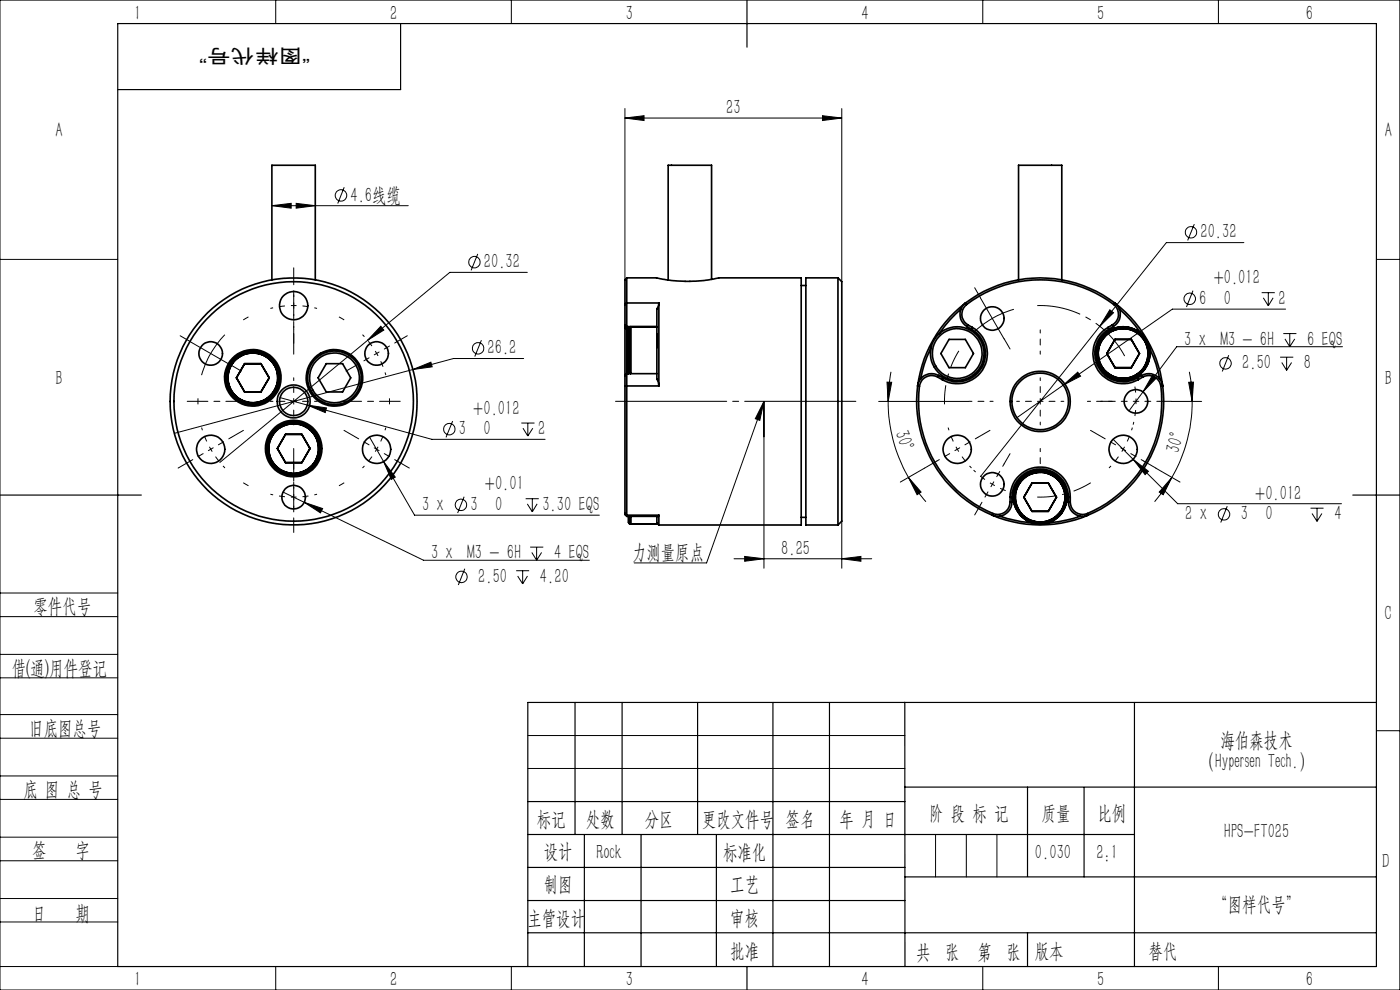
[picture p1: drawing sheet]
<svg xmlns="http://www.w3.org/2000/svg" width="297mm" height="210mm" viewBox="0 0 297 210" stroke-linecap="round" stroke-linejoin="round" font-family="sans-serif">
<g fill="none" stroke="#000" stroke-width=".21">
<path d="M0 0h297v210h-297zM58.5 0v5M108.5 0v5M208.5 0v5M258.5 0v5M73 39.7l-1.4 3.5M132.6 25l4-.5v1.1zM132.6 23v36.4M132.6 25h46M174.5 24.5l4.1 .5-4.1 .6zM178.6 23v36.8M0 55h25"/>
<path d="M57.7 43.6l4.1-.5v1.1zM57.7 43.6h28.9M62.8 43.1l4.1 .5-4.1 .6zM101.4 53.9l-1.5 3.5M111.9 57.8h-16.5l-17.4 14.4M253.4 47.5l-1.4 3.5M263.9 51.5h-16.5l-14.1 17.7M292 55h5M40.4 72.5l8.6 5M47.7 71a20.4 20.4 0 0 0-4.9 8.6M78 72.2l-31.4 25.9M80.8 69.2l.6 .8-3.4 2.2z"/>
<path d="M87.6 78.4l3.8-1.6 .3 1zM87.6 78.4l-50.6 13.5M102.1 72.2l-1.4 3.4M111.1 76.1h-14.9l-8.6 2.3M189 78.9a30.9 30.9 0 0 0-.6 6.3M208 63.2l5 8.7M215.1 65.6a20.4 20.4 0 0 0-8.6 4.9M233.3 69.2l-25.3 31.9M235.4 65.7l.8 .6-2.9 2.9zM244.5 79.6l.8 .6-2.8 2.9zM252.3 78.9a30.9 30.9 0 0 1 .6 6.3M253.1 61.7l-1.4 3.4"/>
<path d="M260.7 75.3l-1.4 3.5M267.7 62.1h2.7M268 63.2l1.1 1.7M269.1 62.1v2.8M270.1 63.2l-1 1.7M271.6 75.8h2.8M271.9 76.9l1 1.7M272.2 70.8h2.8M272.6 71.9l1 1.6M272.7 65.6h-24l-23.1 16.1M272.9 75.8v2.8M273.6 70.8v2.7"/>
<path d="M274 76.9l-1.1 1.7M274.7 71.9l-1.1 1.6M284.8 73.5h-35.2l-7.1 9.6M59.4 84.3l32.2 8.9h24M65.2 85.9l4.1 .6-.3 1zM78.4 92.7l9.5 16.6h39.2M81.4 97.9l2.5 3.3-.9 .5zM96 89.3l-1.4 3.5M110.6 89.7h2.8M110.9 90.8l1.1 1.7M112 89.7v2.8M113 90.8l-1 1.7"/>
<path d="M162.1 85.2l-.9 4-1-.4zM162.1 85.2l-12.2 34.2h-15.4M162.1 85.2v35.3M186.4 85.2h19.1M188.2 81.1h1l-.8 4.1zM188.4 85.2a32.1 32.1 0 0 0 4.3 16.1M196.1 99.3l-5.1 3M225.6 81.7l3-2.8 .6 .9zM225.6 81.7l-9.8 6.9M236.1 93.2l13.7 13.6h34.8M240.4 97.4l3.2 2.6-.7 .7zM242.5 83.1l-3 4.1"/>
<path d="M245.2 99.3l5.1 3M248.5 85.2h6.4M252.2 81.1h1l-.3 4.1zM252.9 85.2a32.1 32.1 0 0 1-4.3 16.1M60 104.4l29.9 14.4h35.1M64.6 106.6l3.8 1.3-.4 .9zM98.5 105.4l-1.4 3.4M111.5 105.8h2.8M111.9 106.9l1 1.7M112.5 116.1h2.8M112.8 117.2l1 1.6M112.9 105.8v2.8"/>
<path d="M113.8 116.1v2.7M113.9 106.9l-1 1.7M114.9 117.2l-1.1 1.6M155.7 118.5h29.2M158 118l4.1 .5-4.1 .6zM178.6 118.5l4-.5v1.1zM178.6 110.6v9.9M192.7 101.3l2.7 3.1-.8 .5zM192.7 101.3a31.1 31.1 0 0 0 3.7 5.1M248.6 101.3l-1.8 3.6-.9-.5zM248.6 101.3l-1.7 2.7-2 2.4M260.4 107.4l-1.4 3.4"/>
<path d="M278 107.8h2.8M278.3 108.9l1.1 1.7M279.4 107.8v2.8M280.4 108.9l-1 1.7M0 138.8h25M0 125.8h25M0 130.8h25M98.6 120.6l-1.4 3.5M109.5 121.1h2.8M109.8 122.2l1.1 1.7M110.9 121.1v2.8M111.9 122.2l-1 1.7"/>
<path d="M0 143.8h25M0 156.6h25M0 151.6h25M112 156h80M292 155h5M0 169.6h25M0 164.6h25M0 177.6h25M112 163h80M198.5 177v9M205 177v9M211.5 177v9"/>
<path d="M0 182.6h25M0 190.6h25M0 195.6h25M0 205h25M58.5 205v5M108.5 205v5M208.5 205v5M258.5 205v5"/>
<circle cx="72.3" cy="41.5" r="1.21"/>
<circle cx="100.6" cy="55.6" r="1.2"/>
<circle cx="252.6" cy="49.3" r="1.21"/>
<circle cx="101.4" cy="73.9" r="1.2"/>
<circle cx="252.4" cy="63.4" r="1.22"/>
<circle cx="260" cy="77.1" r="1.22"/>
<circle cx="95.3" cy="91" r="1.2"/>
<circle cx="97.8" cy="107.1" r="1.21"/>
<circle cx="259.7" cy="109.1" r="1.22"/>
<circle cx="97.9" cy="122.4" r="1.22"/>
</g>
<g fill="none" stroke="#000" stroke-width=".21" stroke-dasharray="30.5 1.3 1.3 1.3" stroke-dashoffset="29.9" stroke-linecap="butt">
<path d="M62.3 64.8l-2.5 .2-2.4 .4M62.3 64.8l2.5 .2 2.5 .4M79.9 75l-1.4-2.1-1.6-1.9M79.9 75l1.1 2.2 .9 2.4M44.7 95.3l1.4 2.1 1.6 1.9M44.7 95.3l-1.1-2.2-.8-2.4M79.9 95.3l1.1-2.2 .9-2.4M79.9 95.3l-1.4 2.1-1.6 1.9M203.1 95.3l1.4 2.1 1.6 1.9M203.1 95.3l-1.1-2.2-.9-2.4M238.3 95.3l1.1-2.2 .8-2.4M238.3 95.3l-1.4 2.1-1.6 1.9"/>
<path d="M241 85.1l-.2-2.5-.4-2.4M241 85.1l-.2 2.5-.4 2.5M62.3 105.5l2.5-.2 2.5-.5M62.3 105.5l-2.5-.2-2.4-.5M210.5 102.7l2.3 1.1 2.3 .9M210.5 102.7l-2.1-1.4-1.9-1.6"/>
</g>
<path d="M203.4 74.4a20.3 20.3 0 0 0-3 11.4M220 105.4a20.3 20.3 0 0 0 11.4-3" fill="none" stroke="#000" stroke-width=".21" stroke-dasharray="30.5 1.3 1.3 1.3" stroke-dashoffset="26.4" stroke-linecap="butt"/>
<path d="M238.6 75.5a20.3 20.3 0 0 0-18.6-10.7" fill="none" stroke="#000" stroke-width=".21" stroke-dasharray="30.5 1.3 1.3 1.3" stroke-dashoffset="21.1" stroke-linecap="butt"/>
<path d="M52.7 67.2l-1.1 .7M73 67.9l-1.1-.7M42 84.5v1.3M82.6 85.8v-1.3M51.6 102.4l1.1 .6M71.9 103l1.1-.6" fill="none" stroke="#000" stroke-width=".21" stroke-dasharray="30.5 1.3 1.3 1.3" stroke-linecap="butt"/>
<path d="M130.6 85.1h51" fill="none" stroke="#000" stroke-width=".21" stroke-dasharray="30.5 1.3 1.3 1.3" stroke-dashoffset="6.9"/>
<g fill="none" stroke="#000" stroke-width=".21" stroke-dasharray="30.5 1.3 1.3 1.3">
<path d="M62.3 59.8v-3M40.4 72.5l-2.2-1.3M49 77.5l2.2 1.2M62.3 69.8v3M75.6 77.5l-2.2 1.2M84.2 72.5l2.2-1.3M208 63.2l-1.2-2.2M213 71.9l1.3 2.1M40.4 97.8l-2.6 1.5M49 92.8l2.6-1.5M75.6 92.8l-2.6-1.5M84.2 97.8l2.6 1.5"/>
<path d="M198.8 97.8l-2.6 1.5M207.4 92.8l2.6-1.5M213 98.4l1.3-2.2M233.9 92.8l-2.5-1.5M236 85.1h-2.5M242.6 97.8l2.6 1.5M246 85.1h2.5M62.3 110.5v2.5M62.3 100.5v-2.5M208 107.1l-1.2 2.1"/>
</g>
<g fill="none" stroke="#000" stroke-width=".21" stroke-dasharray="30.5 1.3 1.3 1.3" stroke-dashoffset="29.9">
<path d="M62.3 64.8v-5M62.3 64.8v5M79.9 75l4.3-2.5M79.9 75l-4.3 2.5M44.7 95.3l-4.3 2.5M44.7 95.3l4.3-2.5M62.3 85.1v-5M62.3 85.1h-5M62.3 85.1v5M62.3 85.1h5M79.9 95.3l4.3 2.5M79.9 95.3l-4.3-2.5"/>
<path d="M203.1 95.3l-4.3 2.5M203.1 95.3l4.3-2.5M220.7 85.1v-5M220.7 85.1h-5M220.7 85.1v5M220.7 85.1h5M238.3 95.3l4.3 2.5M238.3 95.3l-4.4-2.5M241 85.1h5M241 85.1h-5M62.3 105.5v5M62.3 105.5v-5"/>
<path d="M210.5 102.7l-2.5 4.4M210.5 102.7l2.5-4.3"/>
</g>
<path d="M220.7 75.1v-5.1M210.7 85.1h-5.2M220.7 95.1v5.2M230.7 85.1h5.1" fill="none" stroke="#000" stroke-width=".21" stroke-dasharray="30.5 1.3 1.3 1.3" stroke-dashoffset="29.8"/>
<path d="M62.3 75.1v-12.6M52.3 85.1h-12.6M62.3 95.1v12.6M72.3 85.1h12.6" fill="none" stroke="#000" stroke-width=".21" stroke-dasharray="30.5 1.3 1.3 1.3" stroke-dashoffset="26.1"/>
<g fill="none" stroke="#000" stroke-width=".25">
<path d="M25 5h267v200h-267zM85 5v14h-60M158.5 0v10M0 105h30M287 105h10M122 149v28M132 149v28M148 149v28M164 149v56M176 149v56M191.9 149l.1 56M240.7 149v56"/>
<path d="M292 149h-180v56M112 177h128.7M112 170h80M124 177v28M136 177v28M152 177v28M191.9 167h100.1M218 167v18.9M230 167v19M112 197.9h180M112 184h80M112 191h80"/>
<path d="M192 186h100M218 197.9v7.1M158.5 205v5"/>
</g>
<g fill="#000">
<path d="M162.1 85.2l-.9 4-1-.4z"/>
<path d="M57.7 43.6l4.1-.5v1.1zM62.8 43.1l4.1 .5-4.1 .6z"/>
<path d="M81.4 97.9l1.6 3.8 .9-.5zM80.8 69.2l-2.8 3 3.4-2.2zM64.6 106.6l3.4 2.2 .4-.9zM65.2 85.9l3.8 1.6 .3-1zM87.6 78.4l4.1-.6-.3-1zM132.6 25l4-.5v1.1zM174.5 24.5l4.1 .5-4.1 .6zM235.4 65.7l-2.1 3.5 2.9-2.9zM240.4 97.4l2.5 3.3 .7-.7zM244.5 79.6l-2 3.5 2.8-2.9zM225.6 81.7l3.6-1.9-.6-.9z"/>
<path d="M188.2 81.1h1l-.8 4.1zM192.7 101.3l2.7 3.1-.8 .5z"/>
<path d="M158 118l4.1 .5-4.1 .6zM178.6 118.5l4-.5v1.1z"/>
<path d="M248.6 101.3l-1.8 3.6-.9-.5zM252.2 81.1h1l-.3 4.1z"/>
</g>
<g fill="none" stroke="#000" stroke-width=".35">
<path d="M57.7 59.4v-24.3h9.2v24.3M133 58.9l6.3 .1a30.2 30.2 0 0 0 13 0l17.7-.1v52.5h-30.2M133 58.9v5.4M133 58.9l-.4 .5v5.2M151 59.3v-24.2h-9.3v24.3M177.8 58.9v52.5M177.8 58.9h-6.8v52.5h6.8M177.8 58.9l.8 .9v50.8l-.8 .8M216.1 59.4v-24.3h9.1v24.3M51.9 77.1h3.5l1.7 3-1.7 3h-3.5l-1.7-3zM69.2 77.1h3.5l1.7 3-1.7 3h-3.5l-1.7-3zM132.6 79.6v2.3"/>
<path d="M132.6 69.5v10.1M132.6 64.6v4.3M132.6 69.5l.4 .3M132.6 68.9l.4 .4M132.6 68.9v.6M133 79.3v2.6M133 69.8v9.5M133 64.3v5M133 79.3h6.3M133 79.3l-.4 .3M133 64.3h6.8M133 69.3h6.3"/>
<path d="M133 64.3l-.4 .3M133 69.3v.5M133 69.8h.3M133.8 69.3l-.5 .3v9.7M133.8 69.3v10M133.8 69.3h5.5M139.8 64.3v17.6M139.8 64.3l-.5 1.3v14.8l.4 .7 .1 .8M170 60.6h1M197.5 73.7l-.3 .7a24.2 24.2 0 0 0-1.9 6M199.1 79.6a3 3 0 0 0-4.4 2.3M199.1 79.6l-.2 .4"/>
<path d="M199.1 79.6l1 .6M201.3 72h3.5l1.7 3-1.7 3h-3.5l-1.7-3zM203.8 65.6a26.7 26.7 0 0 0-4.6 5.2M204.8 64.3a3 3 0 0 0 .3 5M204.8 64.3a26.2 26.2 0 0 1 31.7 0M204.8 64.3a26.4 26.4 0 0 0-10.1 17.6M204.8 64.3l.3 .3M205.1 64.6a2.61 2.61 0 0 0 .3 4.3M205.1 64.6a25.9 25.9 0 0 1 31.2 0M205.1 69.3l1 .5M205.4 68.9l.9 .6M205.4 68.9l-.3 .4"/>
<path d="M206.1 69.8a6 6 0 0 1 2.2 8.2 6 6 0 0 1-8.2 2.2M206.3 69.5a6.4 6.4 0 0 1 2.3 8.7 6.4 6.4 0 0 1-8.7 2.3M206.3 69.5l-.2 .3M235.1 69.5a6.4 6.4 0 0 0-2.4 8.7 6.4 6.4 0 0 0 8.8 2.3M235.1 69.5l.2 .3M235.3 69.8a6 6 0 0 0-2.2 8.2 6 6 0 0 0 8.2 2.2M236 68.9l-.9 .6M236 68.9l.2 .4M236.2 69.3l-.9 .5M236.3 64.6a2.61 2.61 0 0 1-.3 4.3M236.5 64.3a3 3 0 0 1-.3 5M236.5 64.3a26.4 26.4 0 0 1 10.2 17.6"/>
<path d="M236.5 64.3l-.2 .3M236.5 72h3.5l1.7 3-1.7 3h-3.5l-1.7-3zM237.5 65.6a26.7 26.7 0 0 1 4.6 5.2M242.2 79.6a3 3 0 0 1 4.5 2.3M242.2 79.6l-.9 .6M242.2 79.6l.2 .4M243.8 73.7l.3 .7a24.2 24.2 0 0 1 1.9 6M60.6 92.1h3.4l1.8 3-1.8 3h-3.4l-1.8-3zM132.6 81.9v27M133 81.9v27.4M133 81.9h6.8M133 81.9h-.4"/>
<path d="M194.7 81.9a26.2 26.2 0 0 0 15.8 27.4M194.7 81.9h.4M195.1 81.9a25.9 25.9 0 0 0 15.5 27M198.9 80a2.62 2.62 0 0 0-3.8 1.9M198.9 80l1 .5M200.1 80.2l-.2 .3M241.3 80.2l.2 .3M242.4 80a2.62 2.62 0 0 1 3.9 1.9M242.4 80l-.9 .5M246.3 81.9a25.9 25.9 0 0 1-15.6 27M246.7 81.9a26.2 26.2 0 0 1-15.9 27.4M246.7 81.9h-.4"/>
<path d="M132.6 108.9v.2l.4 .4M132.6 108.9l.4 .4M133 109.3v.2M133 109.3h6.8M133.3 109.5v1.3l.5 .4M133.8 109.5v1.7M139.3 109.5v1.7h-5.5M139.3 110.9l.5 .5M139.8 109.3v2.1M139.8 109.3l-.1 .2h-6.7M170 109.7h1M210.5 109.3a25.8 25.8 0 0 0 20.3 0"/>
<path d="M210.6 108.9l-.1 .4M212.1 109.5a28 28 0 0 0 6.9 1.4M214.3 106.5a2.63 2.63 0 0 1-3.7 2.4M214.3 105.5a6.4 6.4 0 0 1 6.4-6.4 6.4 6.4 0 0 1 6.3 6.4M214.3 105.5v1M214.3 106.5h.4M214.3 105.5h.4M214.7 106.5a3 3 0 0 1-4.2 2.8M214.7 105.5a6 6 0 0 1 6-6 6 6 0 0 1 6 6M214.7 105.5v1M218.9 102.5h3.5l1.7 3-1.7 3h-3.5l-1.7-3zM226.7 106.5a3 3 0 0 0 4.1 2.8"/>
<path d="M226.7 106.5h.3M226.7 105.5h.3M226.7 105.5v1M227 106.5a2.63 2.63 0 0 0 3.7 2.4M227 105.5v1M229.2 109.5a28 28 0 0 1-6.8 1.4M230.7 108.9l.1 .4"/>
<circle cx="44.7" cy="75" r="2.51"/>
<circle cx="62.3" cy="64.8" r="3"/>
<circle cx="79.9" cy="75" r="2.51"/>
<circle cx="203.1" cy="75" r="5.7"/>
<circle cx="203.1" cy="75" r="5.3"/>
<circle cx="210.5" cy="67.6" r="2.51"/>
<circle cx="238.2" cy="75" r="5.7"/>
<circle cx="238.3" cy="75" r="5.3"/>
<circle cx="44.7" cy="95.3" r="3"/>
<circle cx="53.6" cy="80.1" r="6"/>
<circle cx="53.6" cy="80.2" r="5.3"/>
<circle cx="53.6" cy="80.1" r="5.7"/>
<circle cx="62.3" cy="95.1" r="5.7"/>
<circle cx="62.3" cy="85.1" r="26.2"/>
<circle cx="62.3" cy="85.2" r="2.99"/>
<circle cx="62.3" cy="95.2" r="5.3"/>
<circle cx="62.3" cy="85.2" r="3.5"/>
<circle cx="62.3" cy="85.1" r="25.4"/>
<circle cx="62.3" cy="95.2" r="6"/>
<circle cx="71" cy="80.2" r="6"/>
<circle cx="71" cy="80.1" r="5.7"/>
<circle cx="71" cy="80.1" r="5.3"/>
<circle cx="79.9" cy="95.3" r="3"/>
<circle cx="203.1" cy="95.3" r="2.99"/>
<circle cx="220.7" cy="85.2" r="6"/>
<circle cx="220.7" cy="85.2" r="6.4"/>
<circle cx="238.3" cy="95.3" r="3"/>
<circle cx="241" cy="85.1" r="2.51"/>
<circle cx="62.3" cy="105.5" r="2.51"/>
<circle cx="210.5" cy="102.7" r="2.51"/>
<circle cx="220.7" cy="105.5" r="5.7"/>
<circle cx="220.7" cy="105.5" r="5.3"/>
</g>
<g font-size="4.4">
<text x="28.5" y="4.1">1</text>
<text x="82.7" y="4.1">2</text>
<text x="132.7" y="4.1">3</text>
<text x="182.7" y="4.1">4</text>
<text x="232.7" y="4.1">5</text>
<text x="277" y="4.1">6</text>
<text x="11.7" y="29.1">A</text>
<text x="154" y="24.2">23</text>
<text x="293.8" y="29.1">A</text>
<text x="74.4" y="42.7">4.6线缆</text>
<text x="254.7" y="50.6">20.32</text>
<text x="102.7" y="56.9">20.32</text>
<text x="254.4" y="64.7">6</text>
<text x="257.5" y="60.3">+0.012</text>
<text x="259.6" y="64.7">0</text>
<text x="271.2" y="64.7">2</text>
<text x="103.4" y="75.2">26.2</text>
<text x="251.2" y="73.4">3 x M3 - 6H</text>
<text x="277.3" y="73.4">6 EQS</text>
<text x="11.7" y="81.6">B</text>
<text x="263.5" y="78.4">2.50</text>
<text x="276.6" y="78.4">8</text>
<text x="293.8" y="81.6">B</text>
<text x="100.4" y="88">+0.012</text>
<text x="97.3" y="92.3">3</text>
<text x="102.6" y="92.3">0</text>
<text x="114.1" y="92.3">2</text>
<text x="189.9" y="91.8" transform="rotate(72 189.9 91.8)">30°</text>
<text x="250.2" y="96.3" transform="rotate(-75 250.2 96.3)">30°</text>
<text x="102.9" y="104">+0.01</text>
<text x="266.3" y="106">+0.012</text>
<text x="89.6" y="108.4">3 x</text>
<text x="99.8" y="108.4">3</text>
<text x="105" y="108.4">0</text>
<text x="115.1" y="108.4">3.30 EQS</text>
<text x="251.4" y="110.4">2 x</text>
<text x="263.2" y="110.4">3</text>
<text x="268.4" y="110.4">0</text>
<text x="283.1" y="110.4">4</text>
<text x="91.5" y="118.6">3 x M3 - 6H</text>
<text x="117.5" y="118.6">4 EQS</text>
<text x="134.1" y="118.5">力测量原点</text>
<text x="165.7" y="117.6">8.25</text>
<text x="101.5" y="123.7">2.50</text>
<text x="114.6" y="123.7">4.20</text>
<text x="7.1" y="130.1">零件代号</text>
<text x="293.7" y="131.6">C</text>
<text x="2.5" y="143.2">借(通)用件登记</text>
<text x="6.2" y="155.8">旧底图总号</text>
<text x="258.9" y="158.5">海伯森技术</text>
<text x="254.6" y="162.9">（Hypersen Tech.）</text>
<text x="5" y="168.9">底 图 总 号</text>
<text x="197.1" y="173.8">阶 段 标 记</text>
<text x="221" y="173.8">质量</text>
<text x="232.8" y="173.8">比例</text>
<text x="113.9" y="175.2">标记</text>
<text x="124.3" y="175.2">处数</text>
<text x="136.8" y="175.2">分区</text>
<text x="148.9" y="175.2">更改文件号</text>
<text x="166.7" y="175.2">签名</text>
<text x="178.1" y="175.2">年 月 日</text>
<text x="259.7" y="177.8">HPS-FT025</text>
<text x="6.8" y="181.9">签</text>
<text x="16" y="181.9">字</text>
<text x="115.3" y="182.1">设计</text>
<text x="126.6" y="182.1">Rock</text>
<text x="153.4" y="182.2">标准化</text>
<text x="219.6" y="182.1">0.030</text>
<text x="232.6" y="182.1">2:1</text>
<text x="293.2" y="184.1">D</text>
<text x="115.3" y="189">制图</text>
<text x="154.9" y="189">工艺</text>
<text x="6.8" y="195.2">日</text>
<text x="16" y="195.2">期</text>
<text x="111.9" y="196.2">主管设计</text>
<text x="154.9" y="196.2">审核</text>
<text x="257.4" y="193.1">“图样代号”</text>
<text x="154.9" y="203.1">批准</text>
<text x="194.4" y="203.4">共 张</text>
<text x="207.4" y="203.4">第 张</text>
<text x="219.5" y="203.1">版本</text>
<text x="243.6" y="203.1">替代</text>
<text x="28.5" y="209.1">1</text>
<text x="82.7" y="209.1">2</text>
<text x="132.7" y="209.1">3</text>
<text x="182.7" y="209.1">4</text>
<text x="232.7" y="209.1">5</text>
<text x="277" y="209.1">6</text>
</g>
<text font-size="4.1" x="65.8" y="10.4" transform="rotate(-180 65.8 10.4)">“图样代号”</text>
</svg>
